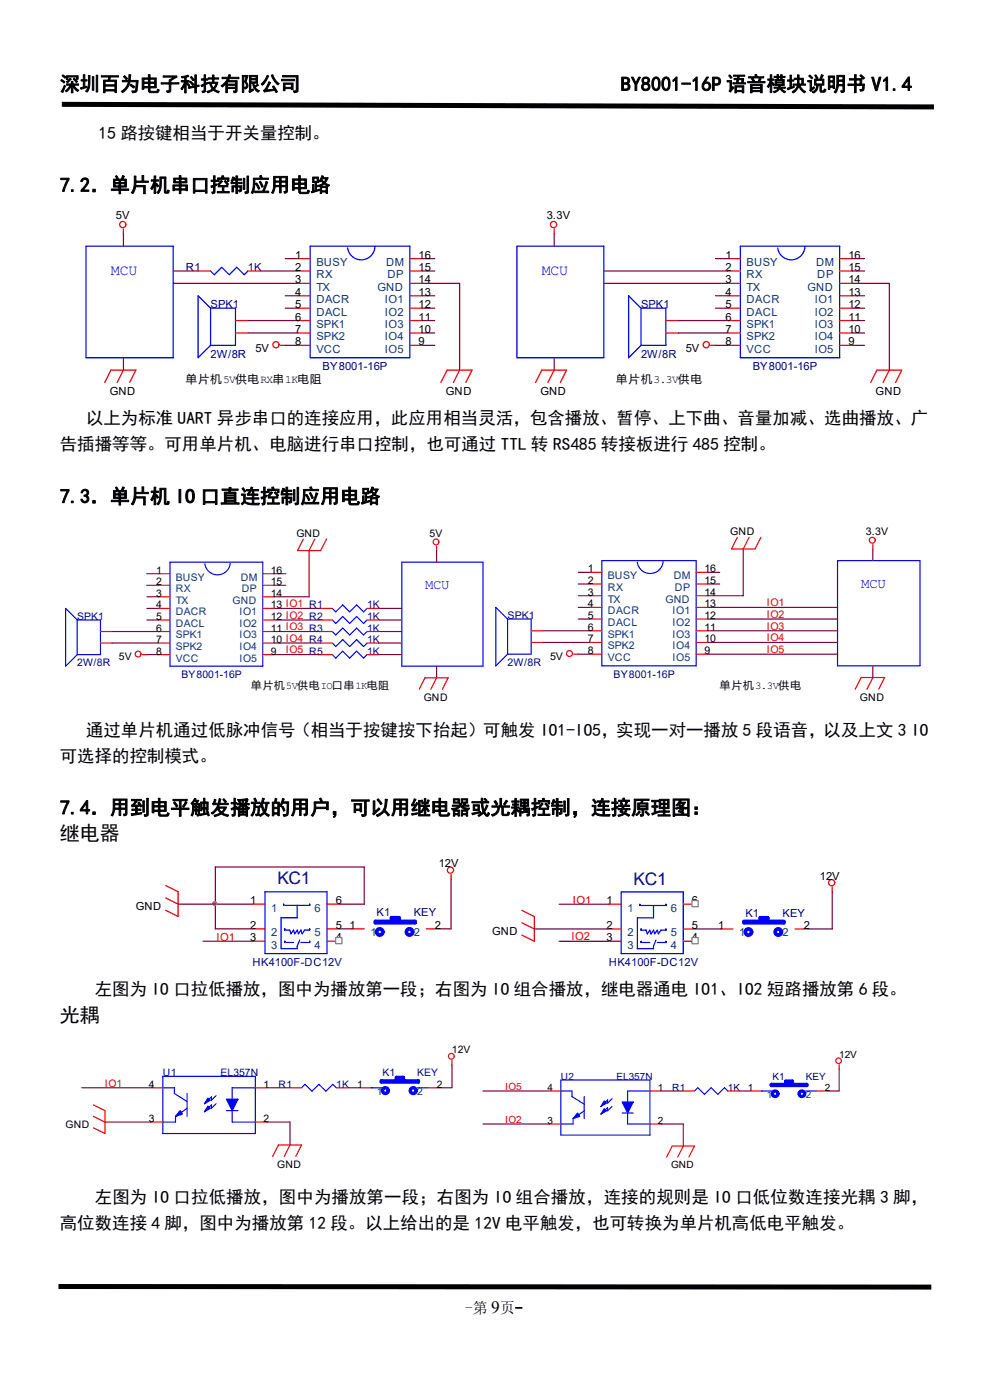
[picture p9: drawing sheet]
<svg xmlns="http://www.w3.org/2000/svg" width="210mm" height="297mm" viewBox="0 0 210 297" stroke-linecap="round" stroke-linejoin="round" font-family="sans-serif">
<path d="M13.1 21.6l185 .6v1l-185-.5zM12.4 272.4l185.2 .1v1.1l-185.2-.1z" fill="#000"/>
<g fill="none" stroke="#800040" stroke-width=".26">
<path d="M26.2 49.6v2.6M36.7 57.5h5.3M55.2 57.5h8M60.5 54.9h2.7M89.6 57.5h2.6M89.6 54.9h2.6M117.6 49.6v2.6M128.1 57.5h26.3M151.8 54.9h2.6M180.8 57.5h2.6M180.8 54.9h2.6M26.2 75.9v2.6"/>
<path d="M36.7 60.1h26.5M52.6 68h10.6M52.6 70.6h10.6M60.5 73.3h2.7M60.5 62.7h2.7M60.5 65.4h2.7M89.6 60.1h7.9v18.4M89.6 68h2.6M89.6 73.3h2.6M89.6 62.7h2.6M89.6 65.4h2.6M89.6 70.6h2.6"/>
<path d="M117.6 75.9v2.6M128.1 60.1h26.3M143.9 68h10.5M143.9 70.6h10.5M151.8 73.3h2.6M151.8 62.7h2.6M151.8 65.4h2.6M180.8 60.1h7.9v18.4M180.8 68h2.6M180.8 73.3h2.6M180.8 62.7h2.6M180.8 65.4h2.6"/>
<path d="M180.8 70.6h2.6M43 199.7h10.6M45.7 191.8h7.9M72 197.1h2.6M72 191.8h5.3v-7.9h-31.6v13.2M95.7 186.6v10.5h-2.6"/>
</g>
<g fill="none" stroke="#00f" stroke-width=".26">
<path d="M18.3 52.2h18.4v23.7h-18.4zM44.7 57.5l.8 .8 1.5-1.6 1.6 1.6 1.6-1.6 1.6 1.6 .8-.8M65.8 52.2h21.1v23.7h-21.1zM79.5 52.4a2.91 2.91 0 0 1-2.8 2.7 2.91 2.91 0 0 1-3-2.5M109.7 52.2h18.4v23.7h-18.4zM157.1 52.2h21v23.7h-21zM170.7 52.4a2.9 2.9 0 0 1-2.8 2.7 2.9 2.9 0 0 1-2.9-2.5M44.7 65.4h5.3v7.9h-5.3M44.7 65.4v7.9M44.7 65.4l-2.7-2.7v13.2l2.7-2.6M136 65.4h5.3v7.9h-5.3M136 65.4v7.9"/>
<path d="M136 65.4l-2.6-2.7v13.2l2.6-2.6M56.2 189.2h13.2v13.1h-13.2zM60.2 191.8v.3zM60.4 197.1v.2zM60.4 199.7v.2zM60.4 192.1h5.3M60.7 197.3h.8l.2 .8 .6-.8 .2 .8 .6-.8 .2 .8 .5-.8 .3 .8 .5-.8h1.1M60.7 199.9h1.6M63.1 192.1v2.6h-3.5v6.6h3.5v-.6l.5-1.3M63.8 199.9h1.9M65.7 197.1v.2zM65.7 191.8v.3z"/>
<path d="M65.7 199.7v.2z"/>
</g>
<g fill="none" stroke="#f00" stroke-width=".26">
<path d="M26.2 48.6v1M42 57.5h2.7M52.6 57.5h2.6M63.2 57.5h2.6M63.2 54.9h2.6M86.9 57.5h2.7M86.9 54.9h2.7M117.6 48.6v1M154.4 57.5h2.7M154.4 54.9h2.7M178.1 57.5h2.7M178.1 54.9h2.7"/>
<path d="M26.2 78.5l-1.3 2.6M50 68h2.6M50 70.6h2.6M59.5 73.3h1M63.2 73.3h2.6M63.2 68h2.6M63.2 70.6h2.6M63.2 60.1h2.6M63.2 62.7h2.6M63.2 65.4h2.6M86.9 73.3h2.7M86.9 68h2.7"/>
<path d="M86.9 70.6h2.7M86.9 60.1h2.7M86.9 62.7h2.7M86.9 65.4h2.7M97.5 78.5l-1.3 2.6M117.6 78.5l-1.4 2.6M141.3 68h2.6M141.3 70.6h2.6M150.7 73.3h1.1M154.4 73.3h2.7M154.4 68h2.7M154.4 70.6h2.7"/>
<path d="M154.4 60.1h2.7M154.4 62.7h2.7M154.4 65.4h2.7M178.1 73.3h2.7M178.1 68h2.7M178.1 70.6h2.7M178.1 60.1h2.7M178.1 62.7h2.7M178.1 65.4h2.7M188.7 78.5l-1.4 2.6M22.2 81.1l1.3-2.6h5.3l-1.3 2.6M93.5 81.1l1.4-2.6h5.2l-1.3 2.6"/>
<path d="M113.6 81.1l1.3-2.6h5.3l-1.3 2.6M184.7 81.1l1.3-2.6h5.3l-1.3 2.6M35.1 187.9l2.7 1.3v5.2l-2.7-1.3M35.1 190.5l2.7 1.3M53.6 197.1h2.6M53.6 191.8h2.6M53.6 199.7h2.6M69.4 197.1h2.6M69.4 191.8h2.6M69.4 199.7h2.6M74.6 197.1h2.7M90.4 197.1h2.7"/>
<path d="M95.7 185.5v1.1"/>
<circle cx="26" cy="47.6" r=".66"/>
<circle cx="117.4" cy="47.6" r=".66"/>
<circle cx="58.5" cy="73.1" r=".66"/>
<circle cx="149.8" cy="73.1" r=".66"/>
<circle cx="95.6" cy="184.6" r=".66"/>
</g>
<g fill="none" stroke="#800040" stroke-width=".25">
<path d="M65.6 116.8v9.8h-7.4M92.6 116.8v2.5M157.7 116.5v9.9h-7.5M185.2 116.5v2.4M23.8 136.4h9.8M23.8 134h9.8M31.1 129.1h2.5M31.1 131.5h2.5M31.1 126.6h2.5M31.1 138.9h2.5M31.1 121.7h2.5M31.1 124.2h2.5"/>
<path d="M58.2 129.1h9.8M58.2 131.5h9.8M58.2 136.4h9.8M58.2 134h9.8M58.2 138.9h9.8M58.2 121.7h2.4M58.2 124.2h2.4M80.3 129.1h4.9M80.3 131.5h4.9M80.3 136.4h4.9M80.3 134h4.9M80.3 138.9h4.9"/>
<path d="M115.2 136.3h10M115.2 133.8h10M122.7 123.9h2.5M122.7 131.3h2.5M122.7 126.4h2.5M122.7 128.9h2.5M122.7 138.8h2.5M122.7 121.4h2.5M150.2 123.9h2.5M150.2 131.3h27.5M150.2 136.3h27.5M150.2 128.9h27.5"/>
<path d="M150.2 138.8h27.5M150.2 133.8h27.5M150.2 121.4h2.5M92.6 141.3v2.5M185.2 141.3v2.4"/>
</g>
<g fill="none" stroke="#00f" stroke-width=".25">
<path d="M36.1 119.3h19.6v22h-19.6zM48.8 119.5a2.71 2.71 0 0 1-2.6 2.5 2.71 2.71 0 0 1-2.7-2.4M85.2 119.3h17.3v22h-17.3zM127.7 118.9h20v22.4h-20zM140.7 119.1a2.75 2.75 0 0 1-2.7 2.6 2.75 2.75 0 0 1-2.8-2.4M177.7 118.9h17.5v22.4h-17.5zM16.4 131.5h4.9v7.4h-4.9M16.4 131.5v7.4M16.4 131.5l-2.5-2.4v12.2l2.5-2.4M70.5 136.4l.7 .8 1.5-1.5 1.5 1.5 1.4-1.5 1.5 1.5 .8-.8M70.5 138.9l.7 .7 1.5-1.5 1.5 1.5 1.4-1.5 1.5 1.5 .8-.7M70.5 131.5l.7 .8 1.5-1.5 1.5 1.5 1.4-1.5 1.5 1.5 .8-.8"/>
<path d="M70.5 129.1l.7 .7 1.5-1.5 1.5 1.5 1.4-1.5 1.5 1.5 .8-.7M70.5 134l.7 .7 1.5-1.5 1.5 1.5 1.4-1.5 1.5 1.5 .8-.7M107.7 131.3h5v7.5h-5M107.7 131.3v7.5M107.7 131.3l-2.5-2.4v12.4l2.5-2.5"/>
</g>
<g fill="none" stroke="#f00" stroke-width=".25">
<path d="M64.3 114.4l-1.2 2.4h4.9l1.3-2.4M66.8 114.4l-1.2 2.4M92.6 115.8v1M156.4 114l-1.2 2.5h5l1.2-2.5M158.9 114l-1.2 2.5M185.2 115.5v1M21.3 134h2.5M21.3 136.4h2.5M30.2 138.9h.9M33.6 134h2.5M33.6 136.4h2.5M33.6 138.9h2.5"/>
<path d="M33.6 131.5h2.5M33.6 129.1h2.5M33.6 121.7h2.5M33.6 124.2h2.5M33.6 126.6h2.5M55.7 134h2.5M55.7 136.4h2.5M55.7 138.9h2.5M55.7 131.5h2.5M55.7 129.1h2.5M55.7 121.7h2.5M55.7 124.2h2.5"/>
<path d="M55.7 126.6h2.5M68 134h2.5M68 136.4h2.5M68 138.9h2.5M68 131.5h2.5M68 129.1h2.5M77.9 134h2.4M77.9 136.4h2.4M77.9 138.9h2.4M77.9 131.5h2.4M77.9 129.1h2.4M112.7 133.8h2.5"/>
<path d="M112.7 136.3h2.5M121.7 138.8h1M125.2 133.8h2.5M125.2 136.3h2.5M125.2 138.8h2.5M125.2 121.4h2.5M125.2 123.9h2.5M125.2 126.4h2.5M125.2 128.9h2.5M125.2 131.3h2.5M147.7 133.8h2.5M147.7 136.3h2.5"/>
<path d="M147.7 138.8h2.5M147.7 121.4h2.5M147.7 123.9h2.5M147.7 126.4h2.5M147.7 128.9h2.5M147.7 131.3h2.5M88.9 146.2l1.3-2.4h4.9l-1.3 2.4M92.6 143.8l-1.2 2.4M181.4 146.2l1.3-2.5h5l-1.3 2.5M185.2 143.7l-1.3 2.5"/>
<circle cx="92.5" cy="115" r=".61"/>
<circle cx="185" cy="114.6" r=".62"/>
<circle cx="29.3" cy="138.8" r=".61"/>
<circle cx="120.8" cy="138.6" r=".62"/>
</g>
<circle cx="45.5" cy="191.7" r=".39" fill="#f0f" stroke="#f0f" stroke-width=".26"/>
<g fill="none" stroke="#00f" stroke-width=".79">
<path d="M79.6 195.5h8.5v.2h-8.5zM83.1 195.5v-.8h1.5v.8"/>
<circle cx="80.6" cy="197.7" r=".66"/>
<circle cx="86.9" cy="197.7" r=".66"/>
</g>
<path d="M71.2 198.9h1.3v1.3h-1.3z" fill-rule="evenodd" fill="#fff" stroke="#808080" stroke-width=".26"/>
<path d="M37.8 191.8h7.9M45.7 197.1h7.9M118.6 191.8h10.5M118.6 199.7h10.5M147.6 197.1h5.2M176.5 189.2v7.9h-5.2" fill="none" stroke="#800040" stroke-width=".26"/>
<g fill="none" stroke="#f00" stroke-width=".26">
<path d="M110.7 193.1l2.7 1.4v5.2l-2.7-1.3M110.7 195.8l2.7 1.3M129.1 197.1h2.7M129.1 191.8h2.7M129.1 199.7h2.7M144.9 197.1h2.7M144.9 191.8h2.7M144.9 199.7h2.7M152.8 197.1h2.7M168.6 197.1h2.7M176.5 188.2v1"/>
<circle cx="176.4" cy="187.2" r=".66"/>
</g>
<g fill="none" stroke="#00f" stroke-width=".79">
<path d="M157.8 195.5h8.5v.3h-8.5zM161.3 195.5v-.8h1.6v.8"/>
<circle cx="158.8" cy="197.7" r=".66"/>
<circle cx="165.1" cy="197.7" r=".66"/>
</g>
<path d="M131.8 189.2h13.1v13.1h-13.1zM135.7 191.8v.3zM136 197.1v.2zM136 199.7v.2zM136 192.1h5.3M136.3 197.3h.7l.3 .8 .5-.8 .3 .8 .5-.8 .3 .8 .5-.8 .3 .8 .5-.8h1.1M136.3 199.9h1.5M138.6 192.1v2.6h-3.4v6.6h3.4v-.6l.6-1.3M139.4 199.9h1.9M141.3 197.1v.2zM141.3 191.8v.3zM141.3 199.7v.2z" fill="none" stroke="#00f" stroke-width=".26"/>
<g fill="#fff" stroke="#808080" stroke-width=".26">
<path d="M146.8 198.9h1.3v1.3h-1.3z" fill-rule="evenodd"/>
<path d="M146.8 191h1.3v1.4h-1.3z" fill-rule="evenodd"/>
</g>
<path d="M113.4 197.1h15.7" fill="none" stroke="#800040" stroke-width=".26"/>
<path d="M17.4 230.8h14.7M22.3 238h9.8M56.6 230.8h4.9M56.6 238h4.9v4.9M73.8 230.8h2.4M95.9 225.9v4.9h-2.5" fill="none" stroke="#800040" stroke-width=".24"/>
<g fill="none" stroke="#00f" stroke-width=".73">
<path d="M80.9 229.3h7.9v.2h-7.9zM84.1 229.3v-.7h1.5v.7"/>
<circle cx="81.8" cy="231.4" r=".61"/>
<circle cx="87.7" cy="231.4" r=".61"/>
</g>
<path d="M34.5 230.8h2.5v1.2l2.7 1.7M34.5 228.3h19.7v12.2h-19.7zM39.7 235.1l-2.5 1.7v1.2h-2.7M39.7 232v4.8M45.8 234.2l-1 .9v-.7l-.9 1M45.8 232.5l-1 .9v-.7l-.9 1M48 235.6h2.5M49.3 235.6v2.4h4.9M54.2 230.8h-4.9v2.4M64 230.8l.7-.8 1.5 1.5 1.5-1.5 1.4 1.5 1.5-1.5 .7 .8M78.7 230.8h2.4M88.5 230.8h2.5" fill="none" stroke="#00f" stroke-width=".24"/>
<g fill="none" stroke="#f00" stroke-width=".24">
<path d="M19.8 234.4l2.5 1.2v4.9l-2.5-1.2M19.8 236.8l2.5 1.2M32.1 230.8h2.4M32.1 238h2.4M54.2 230.8h2.4M54.2 238h2.4M61.5 230.8h2.5M71.3 230.8h2.5M76.2 230.8h2.5M91 230.8h2.4M95.9 224.9v1M57.8 245.3l1.3-2.4h4.9l-1.3 2.4"/>
<path d="M61.5 242.9l-1.2 2.4"/>
<circle cx="95.7" cy="224.1" r=".61"/>
</g>
<g fill="#00f" stroke="#00f" stroke-width=".24">
<path d="M48 233.2h2.5l-1.2 2.4z"/>
<path d="M38.2 235.6l.5 .7-1.5 .5z"/>
<path d="M44.1 234.6l.5 .5-1.2 .8z"/>
<path d="M44.1 232.9l.5 .5-1.2 .8z"/>
</g>
<path d="M102.4 238.5h14.2M102.4 231.5h14.2M140.2 238.5h4.8v4.6M140.2 231.5h4.8M156.8 231.5h2.3M178 226.8v4.7h-2.4" fill="none" stroke="#800040" stroke-width=".23"/>
<g fill="none" stroke="#00f" stroke-width=".7">
<path d="M163.6 230.1h7.6v.2h-7.6zM166.7 230.1v-.7h1.4v.7"/>
<circle cx="164.4" cy="232" r=".59"/>
<circle cx="170.1" cy="232" r=".59"/>
</g>
<path d="M119 231.5h2.3v1.1l2.6 1.7M119 229.1h18.9v11.7h-18.9zM123.9 235.7l-2.3 1.6v1.2h-2.6M123.9 232.6v4.7M129.8 234.7l-.9 1v-.7l-1 .9M129.8 233.1l-.9 .9v-.7l-1 1M132 236.1h2.3M133.1 236.1v2.4h4.8M137.9 231.5h-4.8v2.3M147.3 231.5l.7-.7 1.4 1.4 1.5-1.4 1.4 1.4 1.4-1.4 .7 .7M161.5 231.5h2.3M170.9 231.5h2.4" fill="none" stroke="#00f" stroke-width=".23"/>
<g fill="none" stroke="#f00" stroke-width=".23">
<path d="M116.6 231.5h2.4M116.6 238.5h2.4M137.9 231.5h2.3M137.9 238.5h2.3M145 231.5h2.3M154.4 231.5h2.4M159.1 231.5h2.4M173.3 231.5h2.3M178 225.8v1M141.4 245.5l1.2-2.4h4.7l-1.2 2.4M145 243.1l-1.2 2.4"/>
<circle cx="177.9" cy="225" r=".59"/>
</g>
<g fill="#00f" stroke="#00f" stroke-width=".23">
<path d="M132 233.8h2.3l-1.2 2.3z"/>
<path d="M122.5 236.1l.5 .7-1.4 .5z"/>
<path d="M128.2 235.2l.5 .5-1.2 .7z"/>
<path d="M128.2 233.6l.5 .4-1.2 .7z"/>
</g>
<g font-size="4.2">
<text x="12.7" y="19.3">深圳百为电子科技有限公司</text>
<text x="131.7" y="19.3">BY8001-16P 语音模块说明书 V1.4</text>
<text x="12.7" y="40.7">7.2．单片机串口控制应用电路</text>
<text x="12.7" y="106.7">7.3．单片机 IO 口直连控制应用电路</text>
<text x="12.7" y="172.8">7.4．用到电平触发播放的用户，可以用继电器或光耦控制，连接原理图：</text>
<text x="12.7" y="178.3">继电器</text>
<text x="12.7" y="216.8">光耦</text>
</g>
<g font-size="3.7">
<text x="20.9" y="29.5">15 路按键相当于开关量控制。</text>
<text x="12.7" y="95.5">告插播等等。可用单片机、电脑进行串口控制，也可通过 TTL 转 RS485 转接板进行 485 控制。</text>
<text x="18.2" y="90">以上为标准 UART 异步串口的连接应用，此应用相当灵活，包含播放、暂停、上下曲、音量加减、选曲播放、广</text>
<text x="12.7" y="161.6">可选择的控制模式。</text>
<text x="18.2" y="156.1">通过单片机通过低脉冲信号（相当于按键按下抬起）可触发 IO1-IO5，实现一对一播放 5 段语音，以及上文 3 IO</text>
<text x="20.1" y="211.1">左图为 IO 口拉低播放，图中为播放第一段；右图为 IO 组合播放，继电器通电 IO1、IO2 短路播放第 6 段。</text>
<text x="20.1" y="255.1">左图为 IO 口拉低播放，图中为播放第一段；右图为 IO 组合播放，连接的规则是 IO 口低位数连接光耦 3 脚，</text>
<text x="12.7" y="260.6">高位数连接 4 脚，图中为播放第 12 段。以上给出的是 12V 电平触发，也可转换为单片机高低电平触发。</text>
<text x="104.2" y="278.6">9</text>
</g>
<g font-size="3.7" fill="#000080">
<text x="58.8" y="187.6">KC1</text>
<text x="134.4" y="187.6">KC1</text>
</g>
<g font-size="3.2" fill="#00f">
<text x="23.5" y="58.3">MCU</text>
<text x="114.9" y="58.3">MCU</text>
</g>
<g font-size="3.2">
<text x="98.7" y="278.6">-第</text>
<text x="106.1" y="278.6">页-</text>
</g>
<text font-size="3" fill="#00f" x="182.7" y="124.6">MCU</text>
<text font-size="2.9" fill="#00f" x="90.2" y="124.9">MCU</text>
<g font-size="2.4">
<text x="24.6" y="46.5">5V</text>
<text x="116" y="46.5">3.3V</text>
<text x="62.6" y="54.9">1</text>
<text x="62.6" y="57.5">2</text>
<text x="88.8" y="57.5">15</text>
<text x="88.8" y="54.9">16</text>
<text x="153.9" y="54.9">1</text>
<text x="153.9" y="57.5">2</text>
<text x="180" y="57.5">15</text>
<text x="180" y="54.9">16</text>
<text x="62.6" y="60.1">3</text>
<text x="62.6" y="62.7">4</text>
<text x="62.6" y="65.4">5</text>
<text x="88.8" y="65.4">12</text>
<text x="88.8" y="62.7">13</text>
<text x="88.8" y="60.1">14</text>
<text x="153.9" y="60.1">3</text>
<text x="153.9" y="62.7">4</text>
<text x="153.9" y="65.4">5</text>
<text x="180" y="65.4">12</text>
<text x="180" y="62.7">13</text>
<text x="180" y="60.1">14</text>
<text x="62.6" y="68">6</text>
<text x="62.6" y="70.6">7</text>
<text x="88.8" y="70.6">10</text>
<text x="88.8" y="68">11</text>
<text x="153.9" y="68">6</text>
<text x="153.9" y="70.6">7</text>
<text x="180" y="70.6">10</text>
<text x="180" y="68">11</text>
<text x="54.2" y="74.6">5V</text>
<text x="62.6" y="73.3">8</text>
<text x="88.8" y="73.3">9</text>
<text x="145.5" y="74.6">5V</text>
<text x="153.9" y="73.3">8</text>
<text x="180" y="73.3">9</text>
<text x="23.3" y="83.8">GND</text>
<text x="39.4" y="81.1">单片机5V供电RX串1K电阻</text>
<text x="94.6" y="83.8">GND</text>
<text x="114.7" y="83.8">GND</text>
<text x="130.7" y="81.1">单片机3.3V供电</text>
<text x="185.8" y="83.8">GND</text>
<text x="93.1" y="183.9">12V</text>
<text x="53" y="191.8">1</text>
<text x="71.2" y="191.8">6</text>
<text x="128.6" y="191.8">1</text>
<text x="146.8" y="191.8">6</text>
<text x="173.9" y="186.6">12V</text>
<text x="28.8" y="193.1">GND</text>
<text x="53" y="197.1">2</text>
<text x="71.2" y="197.1">5</text>
<text x="74.1" y="197.1">1</text>
<text x="92.3" y="197.1">2</text>
<text x="128.6" y="197.1">2</text>
<text x="146.8" y="197.1">5</text>
<text x="152.3" y="197.1">1</text>
<text x="170.5" y="197.1">2</text>
<text x="53" y="199.7">3</text>
<text x="71.2" y="199.7">4</text>
<text x="104.4" y="198.4">GND</text>
<text x="128.6" y="199.7">3</text>
<text x="146.8" y="199.7">4</text>
</g>
<g font-size="2.4" fill="#000080">
<text x="39.4" y="57.5">R1</text>
<text x="52.6" y="57.5">1K</text>
<text x="44.7" y="65.4">SPK1</text>
<text x="136" y="65.4">SPK1</text>
<text x="44.7" y="75.9">2W/8R</text>
<text x="136" y="75.9">2W/8R</text>
<text x="68.4" y="78.5">BY8001-16P</text>
<text x="159.7" y="78.5">BY8001-16P</text>
<text x="79.9" y="194.4">K1</text>
<text x="87.8" y="194.4">KEY</text>
<text x="158.1" y="194.5">K1</text>
<text x="166" y="194.5">KEY</text>
<text x="53.6" y="204.9">HK4100F-DC12V</text>
<text x="129.1" y="204.9">HK4100F-DC12V</text>
</g>
<g font-size="2.4" fill="#004080">
<text x="67.1" y="56.4">BUSY</text>
<text x="67.1" y="59.1">RX</text>
<text x="81.9" y="56.4">DM</text>
<text x="82.2" y="59.1">DP</text>
<text x="158.4" y="56.4">BUSY</text>
<text x="158.4" y="59.1">RX</text>
<text x="173.1" y="56.4">DM</text>
<text x="173.4" y="59.1">DP</text>
<text x="67.1" y="61.7">TX</text>
<text x="67.1" y="64.3">DACR</text>
<text x="80.1" y="61.7">GND</text>
<text x="81.6" y="64.3">IO1</text>
<text x="158.4" y="61.7">TX</text>
<text x="158.4" y="64.3">DACR</text>
<text x="171.3" y="61.7">GND</text>
<text x="172.9" y="64.3">IO1</text>
<text x="67.1" y="67">DACL</text>
<text x="67.1" y="69.6">SPK1</text>
<text x="81.6" y="69.6">IO3</text>
<text x="81.6" y="67">IO2</text>
<text x="158.4" y="67">DACL</text>
<text x="158.4" y="69.6">SPK1</text>
<text x="172.9" y="69.6">IO3</text>
<text x="172.9" y="67">IO2</text>
<text x="67.1" y="72.2">SPK2</text>
<text x="67.1" y="74.8">VCC</text>
<text x="81.6" y="74.8">IO5</text>
<text x="81.6" y="72.2">IO4</text>
<text x="158.4" y="72.2">SPK2</text>
<text x="158.4" y="74.8">VCC</text>
<text x="172.9" y="74.8">IO5</text>
<text x="172.9" y="72.2">IO4</text>
<text x="57.5" y="193.4">1</text>
<text x="66.7" y="193.4">6</text>
<text x="133.1" y="193.4">1</text>
<text x="142.3" y="193.4">6</text>
<text x="57.5" y="198.6">2</text>
<text x="57.5" y="201.3">3</text>
<text x="66.7" y="201.3">4</text>
<text x="66.7" y="198.6">5</text>
<text x="78.6" y="198.6">1</text>
<text x="87.8" y="198.6">2</text>
<text x="133.1" y="198.6">2</text>
<text x="133.1" y="201.3">3</text>
<text x="142.3" y="201.3">4</text>
<text x="142.3" y="198.6">5</text>
<text x="156.8" y="198.6">1</text>
<text x="166" y="198.6">2</text>
</g>
<g font-size="2.4" fill="#f00">
<text x="121.5" y="191.8">IO1</text>
<text x="45.9" y="199.7">IO1</text>
<text x="121.2" y="199.4">IO2</text>
</g>
<g font-size="2.2">
<text x="62.9" y="113.9">GND</text>
<text x="91.1" y="113.9">5V</text>
<text x="154.9" y="113.5">GND</text>
<text x="183.7" y="113.5">3.3V</text>
<text x="33.1" y="121.7">1</text>
<text x="33.1" y="124.2">2</text>
<text x="57.5" y="124.2">15</text>
<text x="57.5" y="121.7">16</text>
<text x="124.7" y="121.4">1</text>
<text x="124.7" y="123.9">2</text>
<text x="149.4" y="123.9">15</text>
<text x="149.4" y="121.4">16</text>
<text x="33.1" y="126.6">3</text>
<text x="33.1" y="129.1">4</text>
<text x="33.1" y="131.5">5</text>
<text x="57.5" y="131.5">12 IO2 R2</text>
<text x="57.5" y="129.1">13 IO1 R1</text>
<text x="57.5" y="126.6">14</text>
<text x="124.7" y="126.4">3</text>
<text x="124.7" y="128.9">4</text>
<text x="124.7" y="131.3">5</text>
<text x="149.4" y="131.3">12</text>
<text x="149.4" y="128.9">13</text>
<text x="149.4" y="126.4">14</text>
<text x="33.1" y="134">6</text>
<text x="33.1" y="136.4">7</text>
<text x="57.5" y="136.4">10 IO4 R4</text>
<text x="57.5" y="134">11 IO3 R3</text>
<text x="124.7" y="133.8">6</text>
<text x="124.7" y="136.3">7</text>
<text x="149.4" y="136.3">10</text>
<text x="149.4" y="133.8">11</text>
<text x="25.2" y="140.1">5V</text>
<text x="33.1" y="138.9">8</text>
<text x="57.5" y="138.9">9</text>
<text x="116.7" y="140">5V</text>
<text x="124.7" y="138.8">8</text>
<text x="149.4" y="138.8">9</text>
<text x="53.3" y="146.2">单片机5V供电IO口串1K电阻</text>
<text x="89.9" y="148.7">GND</text>
<text x="152.7" y="146.2">单片机3.3V供电</text>
<text x="182.4" y="148.7">GND</text>
<text x="95.9" y="223.5">12V</text>
<text x="31.6" y="230.8">4</text>
<text x="55.9" y="230.8">1</text>
<text x="75.7" y="230.8">1</text>
<text x="92.7" y="230.8">2</text>
<text x="13.9" y="239.3">GND</text>
<text x="31.6" y="238">3</text>
<text x="55.9" y="238">2</text>
<text x="58.8" y="247.8">GND</text>
</g>
<g font-size="2.2" fill="#004080">
<text x="37.3" y="123.2">BUSY</text>
<text x="37.3" y="125.6">RX</text>
<text x="51.1" y="123.2">DM</text>
<text x="51.3" y="125.6">DP</text>
<text x="128.9" y="122.9">BUSY</text>
<text x="128.9" y="125.4">RX</text>
<text x="142.9" y="122.9">DM</text>
<text x="143.2" y="125.4">DP</text>
<text x="37.3" y="128.1">TX</text>
<text x="37.3" y="130.5">DACR</text>
<text x="49.3" y="128.1">GND</text>
<text x="50.8" y="130.5">IO1</text>
<text x="128.9" y="127.9">TX</text>
<text x="128.9" y="130.3">DACR</text>
<text x="141.2" y="127.9">GND</text>
<text x="142.7" y="130.3">IO1</text>
<text x="37.3" y="133">DACL</text>
<text x="37.3" y="135.4">SPK1</text>
<text x="37.3" y="137.9">SPK2</text>
<text x="50.8" y="137.9">IO4</text>
<text x="50.8" y="135.4">IO3</text>
<text x="50.8" y="133">IO2</text>
<text x="128.9" y="132.8">DACL</text>
<text x="128.9" y="135.3">SPK1</text>
<text x="128.9" y="137.8">SPK2</text>
<text x="142.7" y="137.8">IO4</text>
<text x="142.7" y="135.3">IO3</text>
<text x="142.7" y="132.8">IO2</text>
<text x="37.3" y="140.4">VCC</text>
<text x="50.8" y="140.4">IO5</text>
<text x="128.9" y="140.3">VCC</text>
<text x="142.7" y="140.3">IO5</text>
<text x="79.9" y="232.2">1</text>
<text x="88.5" y="232.2">2</text>
</g>
<g font-size="2.2" fill="#000080">
<text x="16.4" y="131.5">SPK1</text>
<text x="77.9" y="131.5">1K</text>
<text x="77.9" y="129.1">1K</text>
<text x="107.7" y="131.3">SPK1</text>
<text x="77.9" y="136.4">1K</text>
<text x="77.9" y="134">1K</text>
<text x="16.4" y="141.3">2W/8R</text>
<text x="38.5" y="143.8">BY8001-16P</text>
<text x="77.9" y="138.9">1K</text>
<text x="107.7" y="141.3">2W/8R</text>
<text x="130.2" y="143.7">BY8001-16P</text>
<text x="34.5" y="228.3">U1</text>
<text x="46.8" y="228.3">EL357N</text>
<text x="59.1" y="230.8">R1</text>
<text x="71.3" y="230.8">1K</text>
<text x="81.1" y="228.3">K1</text>
<text x="88.5" y="228.3">KEY</text>
</g>
<g font-size="2.2" fill="#f00">
<text x="162.7" y="131.1">IO2</text>
<text x="162.7" y="128.6">IO1</text>
<text x="162.7" y="133.6">IO3</text>
<text x="162.7" y="136">IO4</text>
<text x="60.6" y="138.6">IO5 R5</text>
<text x="162.7" y="138.5">IO5</text>
<text x="22.3" y="230.5">IO1</text>
</g>
<g font-size="2.1">
<text x="178" y="224.4">12V</text>
<text x="116.1" y="231.5">4</text>
<text x="139.5" y="231.5">1</text>
<text x="158.6" y="231.5">1</text>
<text x="174.9" y="231.5">2</text>
<text x="116.1" y="238.5">3</text>
<text x="139.5" y="238.5">2</text>
<text x="142.4" y="247.8">GND</text>
</g>
<g font-size="2.1" fill="#f00">
<text x="107.2" y="231.2">IO5</text>
<text x="107.2" y="238.2">IO2</text>
</g>
<g font-size="2.1" fill="#000080">
<text x="119" y="229.1">U2</text>
<text x="130.8" y="229.1">EL357N</text>
<text x="142.6" y="231.5">R1</text>
<text x="154.4" y="231.5">1K</text>
<text x="163.8" y="229.1">K1</text>
<text x="170.9" y="229.1">KEY</text>
</g>
<g font-size="2.1" fill="#004080">
<text x="162.7" y="232.9">1</text>
<text x="170.9" y="232.9">2</text>
</g>
</svg>
